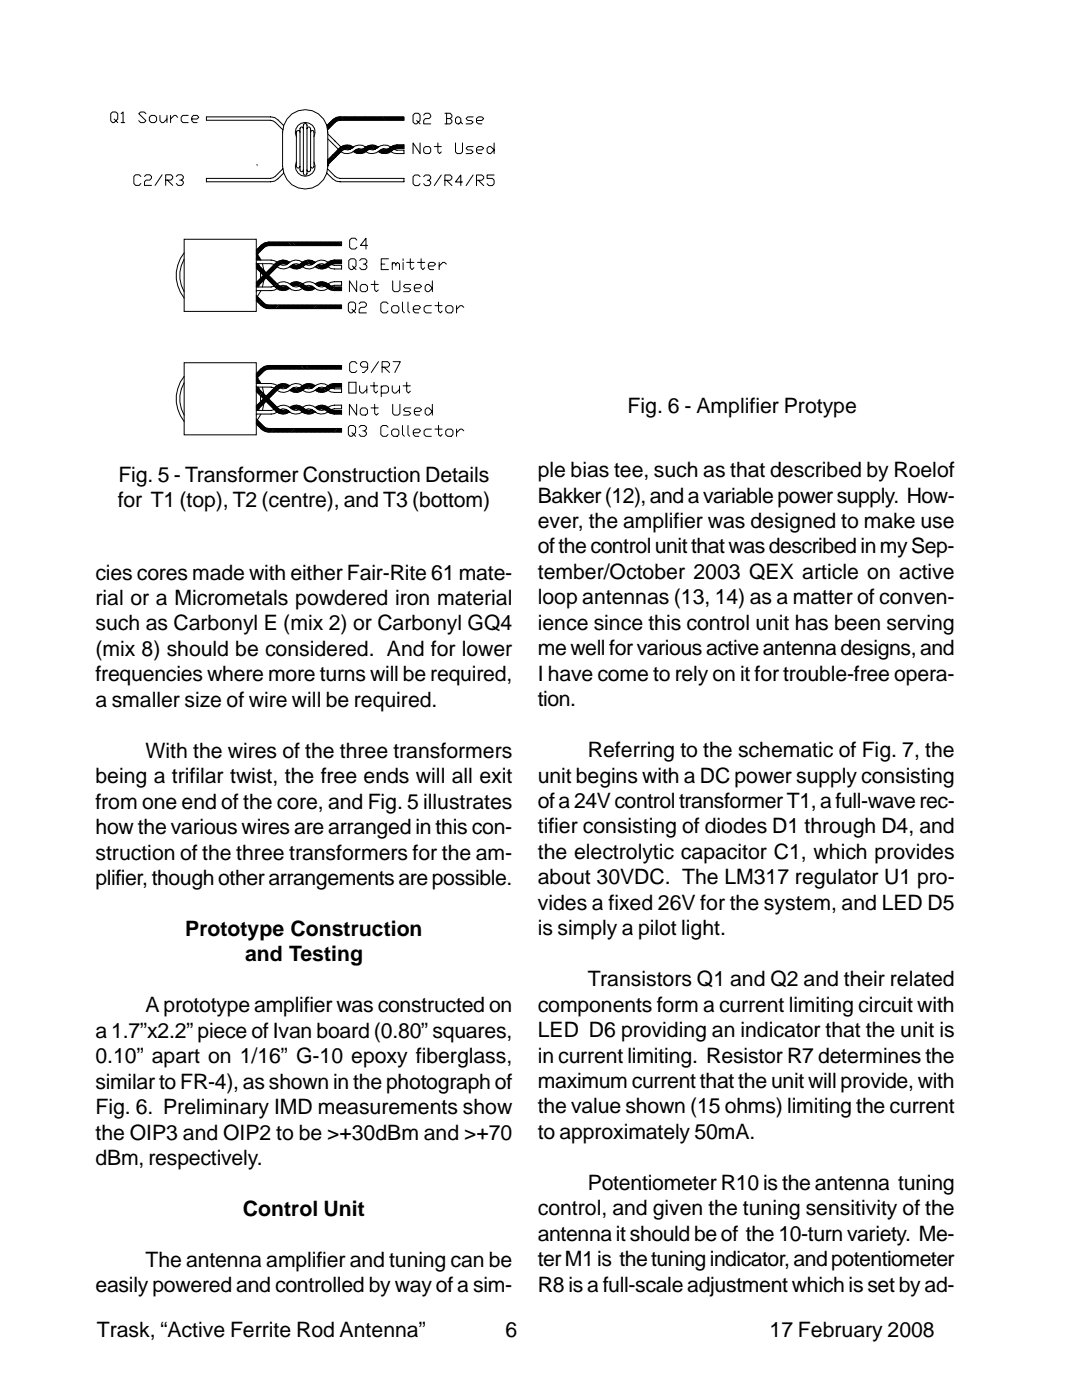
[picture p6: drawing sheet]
<svg xmlns="http://www.w3.org/2000/svg" width="216mm" height="279mm" viewBox="0 0 216 279" stroke-linecap="round" stroke-linejoin="round" font-family="sans-serif">
<g fill="#fff" stroke="#fff" stroke-width=".2">
<path d="M21.8 9.7h77.1v40.3h-77.1z"/>
<path d="M34.9 39.9h57.9v30.2h-57.9z"/>
<path d="M34.9 64.5h57.9v30.2h-57.9z"/>
</g>
<g fill="none" stroke="#000" stroke-width=".2">
<path d="M22.8 23.7l.3 .4-.3 .4h-.4l-.3-.4v-1.4l.3-.3h.7l.4 .3v1l-.4 .4 .4 .4M24.2 22.7l.4-.3v2.1M24.2 24.5h.7M28.1 35.2l-.3-.3h-.7l-.4 .3v1.4l.4 .4h.7l.3-.4M28.8 35.2l.4-.3h.7l.3 .3v.4l-.3 .3h-.7l-.4 .4v.7h1.4M29.1 22.7l-.4-.3h-.6l-.4 .3 1.4 1.4-.4 .4h-.6l-.4-.4M29.8 23.4l.4-.4h.7l.3 .4v.7l-.3 .4h-.7l-.4-.4zM31.9 23v1.1l.4 .4h.3l.7-.8M32.3 34.9l-1.4 2.1M33.1 35.9h1l.4-.3v-.4l-.4-.3h-1v2.1M33.3 23v1.5M33.4 35.9l1.1 1.1"/>
<path d="M34 23v1.5M35.2 35.2l.3-.3h.7l.4 .3v.4l-.4 .3h-.3M35.4 23.4l-.3-.4h-.3l-.8 .7M36.2 35.9l.4 .4v.3l-.4 .4h-.7l-.3-.4M37.5 23h-1l-.3 .4v.7l.3 .4h1M38.3 23.7h1l.4-.3-.4-.4h-.7l-.3 .4v.7l.3 .4h.7M51.3 32.9l.1 .1M56.4 33.7l-1.5 1.5-.9 .4h-12.8v.7h12.8l.8-.1 1.8-1.7M56.6 25.1l-1.8-1.6-.8-.2h-12.8v.7h12.8l.9 .4 1.5 1.5M58.3 22.7a4.5 4.5 0 0 1 7.1 3.7v6.8a4.5 4.5 0 0 1-4.5 4.5 4.5 4.5 0 0 1-4.5-4.5v-6.8l.2-1.4 .7-1.3zM59.1 32.3a1.96 1.96 0 0 0 1.8 2.9 1.96 1.96 0 0 0 1.8-2.9M59.1 27.3a1.96 1.96 0 0 1 1.8-2.9 1.96 1.96 0 0 1 1.8 2.9"/>
<path d="M59.9 26.4l-.4-.4-.2 .1-.2 .3v6.8l.4 .4 .4-.4M60.5 25.7v-.3l-.3-.1-.3 .1v.3v8.2v.3l.3 .1 .3-.1v-.3M60.7 24.7h.5l.1 .3v9.6l-.1 .3-.3 .1-.2-.1-.2-.3v-9.6zM61.3 25.7v-.3l.3-.1 .4 .4v8.2l-.4 .4-.3-.1v-.3M62 26.4l.1-.3 .2-.1 .3 .1 .1 .3v6.8l-.4 .4-.3-.4M65.2 25.1l.5 .5M65.3 25.4l.3 .3M65.4 25.7l.1 .1M65.4 24.9l.4 .5M65.4 33.7l1.4 1.5 1.1 .4h12.7v.7h-12.7l-.8-.1-1.9-1.7M65.4 33h.1M65.4 27.7l2.1 2.1"/>
<path d="M65.4 26.7l3.1 3.1M65.4 32.7l.1 .1M65.4 32.5l.2 .2M65.4 32.2l.3 .4M65.4 32l.5 .4M65.5 32.9l-.1 .1M65.5 31.8l.5 .5M65.5 24.8l.5 .5M65.6 31.7l.5 .5M65.6 24.7l.5 .5M65.7 24.6l.5 .5M65.7 31.6l.6 .4"/>
<path d="M65.8 24.4l.5 .5M65.9 31.5l.5 .4M66 24.3l.5 .5M66 31.3l.5 .5M66.1 24.2l.5 .5M66.1 31.2l.5 .5M66.2 24.1l.5 .5M66.3 31.1l.5 .5M66.3 24l.5 .4M66.4 30.9l.5 .6M66.5 23.8l.5 .5M66.5 30.8l.5 .5"/>
<path d="M66.6 23.7l.5 .5M66.6 30.7l.5 .5M66.8 30.6l.4 .5M66.8 23.6l.5 .5M66.8 24.4l1.1-.4h12.7v-.7h-12.7l-.8 .2-1.9 1.6M66.8 24.4l-1.4 1.5M66.9 30.4l.5 .5M66.9 23.5l.6 .5M67 30.3l.5 .5M67.1 23.5l.5 .5M67.1 30.2l.5 .5M67.2 30.1l.5 .5"/>
<path d="M67.3 23.4l.6 .6M67.4 29.9l.5 .5M67.5 29.8l.5 .5M67.5 23.3l.7 .7M67.6 29.7l.5 .5M67.7 23.3l.7 .7M67.7 29.6l.5 .5M67.9 29.5l.5 .5M67.9 23.3l.8 .7M68.2 29.3l.4 .5 .9 .1 .8-.4a2.13 2.13 0 0 1 3.2 .3M68.2 23.3l.7 .7M68.3 29.2l.6 .5"/>
<path d="M68.5 23.3l.6 .7M68.5 29.1l.5 .5M68.7 29l.6 .6M68.7 23.3l.7 .7M68.9 29l.7 .7M68.9 23.3l.7 .7M69.1 29l.8 .8-.9-.2-.7 .5-2.9 2.8M69.2 23.3l.7 .7M69.3 28.9l.8 .8M69.4 23.3l.7 .7M69.6 29l.6 .6M69.7 23.3l.7 .7"/>
<path d="M69.9 23.3l.8 .7M70 29l.4 .5M70.2 23.3l.7 .7M70.4 29.3h.1a2.13 2.13 0 0 0-2.7 .2l-2.4 2.4M70.4 23.3l.7 .7M70.6 30.2l.3 .3M70.7 23.3l.7 .7M70.7 30.1a2.13 2.13 0 0 1-2.7 .2M70.7 30.1l.6 .5M70.9 30l.7 .6M70.9 23.3l.7 .7M71 29.8l.8 .8"/>
<path d="M71.2 23.3l.7 .7M71.3 29.9l.8 .7M71.4 23.3l.7 .7M71.6 30l.7 .6M71.7 23.3l.7 .7M71.8 30l.6 .6M71.9 23.3l.7 .7M72.1 29.9l.5 .6M72.2 23.3l.7 .7M72.3 29.9l.5 .5M72.4 29.8l-.9-.2-.8 .5M72.4 29.8l.5 .5"/>
<path d="M72.4 23.3l.7 .7M72.6 29.7l.5 .5M72.7 23.3l.7 .7M72.7 29.6l.5 .5M72.9 29.5l.5 .5M72.9 23.3l.7 .7M73.2 29.3l.5 .5M73.2 23.3l.7 .7M73.2 30.1a2.19 2.19 0 0 1-2.7 .2M73.3 29.2l.5 .5M73.4 23.3l.7 .7M73.4 29.1l.6 .5"/>
<path d="M73.6 29.8l.9 .1 .7-.4a2.17 2.17 0 0 1 3.3 .3M73.7 29l.6 .6M73.7 23.3l.7 .7M73.9 29l.6 .7M73.9 23.3l.7 .7M74.1 29l.8 .8M74.2 23.3l.6 .7M74.3 28.9l.8 .8M74.4 23.3l.7 .7M74.6 29l.6 .6M74.7 23.3l.7 .7M74.9 29.8l-.9-.2-.8 .5"/>
<path d="M74.9 23.3l.7 .7M74.9 29l.5 .5M75.1 23.3l.8 .7M75.4 23.3l.7 .7M75.4 29.3h.1a2.2 2.2 0 0 0-2.8 .2l-.7 .4-.9-.1M75.6 30.2l.3 .3M75.6 23.3l.8 .7M75.7 30.1l.5 .5M75.8 30l.7 .6M75.9 23.3l.7 .7M76 29.8l.8 .8M76.1 29.8l.8 .1 1.5-.8 .8-.2h1.4v.7a3.1 3.1 0 0 0-3 .9l-.7 .1h-.7l-.7-.3"/>
<path d="M76.2 23.3l.6 .7M76.3 29.9l.7 .7M76.4 23.3l.7 .7M76.6 30l.6 .6M76.7 23.3l.6 .7M76.8 30l.6 .6M76.9 23.3l.7 .7M77 29.9l.6 .6M77.1 23.3l.8 .7M77.3 29.9l.5 .5M77.4 29.8l-.9-.2-.8 .5a2.2 2.2 0 0 1-2.7 .2M77.4 23.3l.7 .7"/>
<path d="M77.4 29.8l.5 .5M77.6 29.7l.5 .5M77.6 23.3l.8 .7M77.7 29.6l.5 .5M77.8 29.5l.5 .5M77.9 23.3l.7 .7M78.1 29.3l.5 .5M78.1 23.3l.7 .7M78.3 29.2l.5 .5M78.4 23.3l.7 .7M78.4 29.1l.6 .5M78.6 29.8l.6 .2h1.4v.6h-2l-.6-.3"/>
<path d="M78.6 29l.6 .6M78.7 23.3l.6 .7M78.8 29l.7 .6M78.9 23.3l.7 .7M79 29l.8 .6M79.1 23.3l.7 .7M79.3 28.9l.7 .7M79.4 23.3l.7 .7M79.5 28.9l.7 .7M79.6 23.3l.7 .7M79.8 28.9l.7 .7M79.9 23.3l.7 .7"/>
<path d="M80.1 28.9l.5 .6M80.1 23.3l.5 .5M80.3 28.9l.3 .4M80.4 23.3l.2 .2M80.5 28.9l.1 .1M83.1 24l.4 .4-.4 .3h-.3l-.4-.3v-1.4l.4-.4h.7l.3 .4v1l-.3 .4 .3 .3M83.8 28.5v2.1l-1.4-2.1v2.1M83.8 35.3l-.3-.4h-.7l-.4 .4v1.4l.4 .3h.7l.3-.3M84.5 35.3l.4-.4h.7l.3 .4v.3l-.3 .4h-.3M84.5 23l.4-.4h.7l.3 .4v.3l-.3 .4h-.7l-.4 .3v.7h1.4M84.9 29.3h.7l.3 .3v.7l-.3 .3h-.7l-.4-.3v-.7zM85.6 36l.3 .3v.4l-.3 .3h-.7l-.4-.3"/>
<path d="M86.7 29.3h1.4M87.4 28.5v1.8l.3 .3 .4-.3M88.1 34.9l-1.4 2.1M88.8 36h1l.4-.4v-.3l-.4-.4h-1v2.1M88.8 22.6h1l.4 .4v.3l-.4 .4M89.1 23.7h.7l.4 .3v.4l-.4 .3h-1M89.1 36l1.1 1M89.1 22.6v2.1M90.9 28.5v1.8l.3 .3h.7l.4-.3v-1.8M91.2 23.3h.4l.3 .4v.7l-.3 .3h-.4l-.3-.3v-.7zM91.9 24.4l.4 .3M92.3 36.3h-1.4l1-1.4v2.1"/>
<path d="M94.4 29.3h-1.1l-.3 .3 .3 .3h.7l.4 .4-.4 .3h-1M94.4 23.3h-1.1l-.3 .4 .3 .3h.7l.4 .4-.4 .3h-1M94.4 34.9l-1.4 2.1M95.1 29.9h1l.4-.3-.4-.3h-.6l-.4 .3v.7l.4 .3h.6M95.1 36h1l.4-.4v-.3l-.4-.4h-1v2.1M95.1 24h1l.4-.3-.4-.4h-.6l-.4 .4v.7l.4 .3h.6M95.5 36l1 1M97.2 29.6l.3-.3h.4l.7 .6-.7 .7h-.4l-.3-.3zM98.6 34.9h-1.4v.7h1.1l.3 .4v.7l-.3 .3h-.8l-.3-.3M98.6 28.5v2.1M36.7 47.8h14.4v14.3h-14.4zM36.7 51.7a6.4 6.4 0 0 0 0 6.5"/>
<path d="M36.7 50.5a7.2 7.2 0 0 0 0 9M51.1 51.9h3l1.3 .4M51.1 50.5h.1M51.1 60l1 1M51.1 59l1.5 1.5M51.1 52.5l4.4 4.4M51.1 53.5l3.9 3.9M51.1 51.7l.2 .2M51.1 56.9l.3 .3M51.1 56.7l.4 .3M51.1 56.4l.5 .5M51.1 51.6l.4 .3"/>
<path d="M51.1 51.3l.6 .6M51.1 51.1l.9 .8M51.1 50.8l.8 .7M51.1 50.5l.4 .4M51.1 50.3l.4 .3M51.1 50l.5 .5M51.2 52.5h-.1M51.2 59.1h-.1M51.2 49.9l.5 .5M51.3 52.6h2.8l.6 .2M51.3 58l-.2 .2M51.3 56.3l.5 .5"/>
<path d="M51.3 52.6l-.2 .2M51.4 50.7l.7 1.2M51.4 49.7l.5 .5M51.4 56.1l.5 .5M51.4 52.7l-.3 .3M51.5 59.3l-.4 .3M51.5 49.6l.5 .5M51.5 56l.5 .5M51.6 52.9l-.5 .4M51.6 52.6l.1 .5M51.6 59.4l-.5 .5M51.6 49.5l.5 .5"/>
<path d="M51.6 55.9l.6 .5M51.7 53l-.5 .5M51.7 56.8l-.1 .5M51.7 59.6l-.5 .5M51.7 49.4l.5 .5M51.8 55.8l.5 .5M51.8 53.1l-.5 .5M51.9 59.7l-.5 .5M51.9 49.2l.5 .5M51.9 55.6l.5 .5M51.9 53.3l-.5 .5M52 54.4v1.1"/>
<path d="M52 59.8l-.5 .5M52 49.1l.5 .5M52 55.5l.5 .5M52.1 58l-1 1.4M52.1 53.4l-.5 .5M52.1 48.9l.7-.4 .8-.2h14.6v.7h-14.6l-1 .4-1.4 1.5M52.1 48.9l-1 1M52.1 59.9l-.5 .6M52.1 48.9l.5 .6M52.2 55.4l.5 .5-.3 1.4M52.2 53.5l-.5 .5M52.2 48.9l.5 .5"/>
<path d="M52.3 55.2l.5 .6M52.3 53.6l-.5 .5M52.4 52.6l.3 1.4M52.4 48.7l.5 .5M52.4 55.1l.5 .5M52.5 53.8l-.6 .5M52.5 55l.5 .5M52.5 48.6l.6 .5M52.6 53.9l-.5 .5M52.7 54l-.5 .5M52.7 48.5l.6 .6M52.8 54.1l-.5 .6"/>
<path d="M52.9 48.5l.6 .5M53 54.3l-.5 .5M53.1 54.4l-2 2M53.1 48.4l.6 .6M53.2 54.4l.5 .5M53.2 54.5l-.5 .6M53.3 48.3l.7 .7M53.3 54.2l.5 .5M53.3 54.7l-.5 .5M53.4 54.1l.5 .5M53.5 54.8l-.5 .5M53.5 48.3l.7 .7"/>
<path d="M53.6 54l.5 .5M53.7 53.8l.5 .6M53.7 55.1l-.5 .5M53.8 48.3l.7 .7M53.8 53.7l.5 .5M53.8 55.2l-.5 .5M53.9 53.6l.5 .5M54 55.3l-.5 .5M54 48.3l.7 .7M54.1 53.5l.5 .5M54.1 55.5l-.5 .5M54.2 53.3l.5 .5"/>
<path d="M54.2 55.6l-.5 .5M54.3 48.3l.7 .7M54.3 53.2l.5 .5M54.4 55.7l-.6 .5M54.4 53.1l.5 .5M54.5 55.8l-.5 .5M54.5 48.3l.7 .7M54.6 53l.5 .5M54.6 56l-.5 .5M54.7 52.8l.5 .5M54.7 56.1l-.5 .5M54.8 48.3l.7 .7"/>
<path d="M54.8 52.7l.5 .5M54.9 56.2l-.5 .5M54.9 52.6l.6 .5M55 57.4a2.17 2.17 0 0 0 2.8 .2M55 56.3l-.5 .6M55 48.3l.8 .7M55.1 56.5l-.5 .5M55.1 52.5l.5 .5M55.2 53.3a2.17 2.17 0 0 0 2.9-.3 1.39 1.39 0 0 1 2.2 .3M55.2 52.3l.6 .6M55.3 48.3l.7 .7M55.4 57.6l-.7 .3-.6 .1h-3"/>
<path d="M55.4 56.7l-.5 .5M55.4 52.2l.5 .6M55.5 56.9l.5 .3 .6 .1 .6-.2M55.5 56.9l-.5 .5M55.5 52.2l.6 .5M55.5 48.3l.8 .7M55.6 57l-.5 .5M55.7 52.1l.6 .6M55.8 57.1l-.6 .5M55.8 48.3l.7 .7M55.9 57.2l-.5 .5M55.9 52l.7 .6"/>
<path d="M56 48.3l.8 .7M56.1 57.2l-.5 .6M56.1 51.9l.7 .8M56.3 48.3l.7 .7M56.3 57.3l-.5 .6M56.3 51.9l.9 .9M56.6 57.3l-.7 .6M56.6 48.3l.7 .7M56.6 51.9l.8 .8M56.8 48.3l.7 .7M56.9 57.2l-.8 .8M56.9 51.9l.6 .7"/>
<path d="M57.1 48.3l.7 .7M57.2 52.8l-.6-.2-.6 .1-.5 .3-4.2 4.3-.2-.1M57.2 52l.5 .5M57.2 57.2l-.8 .8M57.3 48.3l.7 .7M57.4 57.2l-.8 .8M57.5 57.4l-.6 .6M57.6 48.3l.7 .7M57.7 57.5l-.5 .4M57.7 52.2l.1 .1M57.8 57.6h.1M57.8 52.3a2.17 2.17 0 0 0-2.8 .2l-1.9 1.9"/>
<path d="M57.8 56.6a2.11 2.11 0 0 1 2.8 .3l.5 .3 .6 .1 .6-.2M57.8 48.3l.7 .7M57.9 53.2l.2 .3M58 53.1l.5 .5M58.1 48.3l.7 .7M58.2 53l.6 .7M58.2 56.4l-.3 .3M58.3 52.9l.8 .8M58.3 48.3l.8 .7M58.4 57.1a2 2 0 0 1 2.3 .7l.8 .2 .7-.1 .7-.3M58.5 52.9l.9 .8M58.6 56.3l-.6 .6"/>
<path d="M58.6 48.3l.7 .7M58.8 48.3l.8 .7M58.9 56.2l-.7 .8M58.9 53l.7 .6M59.1 48.3l.7 .7M59.1 56.2l-.8 .9M59.2 53l.6 .6M59.4 48.3l.7 .7M59.4 56.3l-.8 .7M59.4 52.9l.5 .6M59.6 56.3l-.7 .6M59.6 52.9l.5 .5"/>
<path d="M59.6 48.3l.7 .7M59.8 57.1l-.6 .2-.6-.1a2.68 2.68 0 0 0-3.4-.6l-.5 .5-.6 .2h-3M59.8 56.3l-.6 .6M59.9 48.3l.7 .7M59.9 52.7l.6 .5M60 56.4l-.6 .6M60.1 52.6l.5 .5M60.1 48.3l.7 .7M60.2 56.5l-.6 .6M60.2 52.5l.5 .5M60.3 56.6l-.5 .6M60.3 52.3l.5 .6"/>
<path d="M60.4 52.3a2.11 2.11 0 0 0-2.8 .2l-.5 .4-.7 .1-.5-.2M60.4 53.3a2.11 2.11 0 0 0 2.8-.3 1.39 1.39 0 0 1 2.2 .3M60.4 56.6a2.11 2.11 0 0 1 2.8 .3l.5 .3 .6 .1 .6-.2M60.4 48.3l.7 .7M60.5 56.7l-.6 .5M60.5 52.2l.5 .6M60.6 56.9l-.5 .5M60.6 52.2l.6 .5M60.6 48.3l.7 .7M60.7 57l-.5 .5M60.8 52.1l.6 .6M60.9 57.1a2.16 2.16 0 0 1-3.3 .3l-.5-.3-.7-.2-.5 .2"/>
<path d="M60.9 48.3l.7 .7M61 52l.6 .6M61 57.2l-.5 .5M61.1 48.3l.7 .7M61.2 57.2l-.5 .6M61.2 51.9l.7 .8M61.4 48.3l.7 .7M61.4 51.9l.9 .9-.6-.2-.6 .1a2.64 2.64 0 0 1-3.3 .6M61.4 57.3l-.6 .6M61.6 48.3l.8 .7M61.7 57.3l-.7 .6M61.7 51.9l.8 .8"/>
<path d="M61.9 48.3l.7 .7M61.9 51.9l.7 .7M62 57.2l-.7 .8M62.1 48.3l.8 .7M62.3 52l.4 .5M62.3 57.2l-.8 .8M62.4 48.3l.7 .7M62.5 57.2l-.8 .8M62.6 57.4l-.6 .6M62.7 48.3l.7 .7M62.7 57.5l-.3 .4M62.7 52.2l.2 .1"/>
<path d="M62.9 52.3a2.11 2.11 0 0 0-2.8 .2l-.5 .4-.6 .1-.6-.2M62.9 56.6a2.11 2.11 0 0 1 2.8 .3l.5 .3 2 .1v.7a3.9 3.9 0 0 1-3.5-.9l-.6-.2-.6 .2M62.9 48.3l.7 .7M63 53.2l.2 .3M63.1 53.1l.5 .5M63.2 48.3l.7 .7M63.2 53l.8 .7M63.3 56.4l-.3 .3M63.4 52.9l.8 .8M63.4 48.3l.7 .7M63.7 56.3l-.6 .6M63.7 52.9l.7 .8"/>
<path d="M63.7 48.3l.7 .7M63.9 48.3l.7 .7M64 56.2l-.8 .8M64 53l.7 .6M64.2 48.3l.7 .7M64.3 56.2l-.9 .9M64.3 53l.6 .6M64.4 48.3l.8 .7M64.5 56.3l-.8 .7M64.5 52.9l.6 .6M64.7 56.3l-.6 .6M64.7 52.9l.5 .5"/>
<path d="M64.7 48.3l.7 .7M64.9 56.3l-.6 .6M64.9 48.3l.8 .7M65 52.7l.5 .5M65.1 56.4l-.6 .6M65.2 52.6l.5 .5M65.2 48.3l.7 .7M65.2 56.5l-.5 .6M65.3 52.5l.5 .5M65.4 56.6l-.5 .6M65.4 52.3l.6 .6M65.4 52.3a2.11 2.11 0 0 0-2.7 .2l-.6 .4-.5 .1-.6-.2"/>
<path d="M65.4 56.6l1.3-.4h1.5v.7h-1.5l-.7 .2M65.4 48.3l.8 .7M65.5 56.7l-.5 .5M65.6 52.2l.5 .6M65.7 56.9l-.5 .5M65.7 48.3l.7 .7M65.7 52.2l.6 .5M65.8 57l-.5 .5M65.9 52.1l.6 .6M66 57.1a2.16 2.16 0 0 1-3.3 .3l-1.1-.5-.6 .2M66 48.3l.7 .7M66 52.8l.7 .2h1.5v.7l-2.2-.1-.6-.3"/>
<path d="M66.1 52l.6 .6M66.1 57.2l-.5 .5M66.2 48.3l.7 .7M66.3 57.2l-.6 .6M66.3 51.9l.7 .7M66.5 48.3l.7 .7M66.5 57.3l-.6 .6M66.5 51.9l.7 .7M66.7 52.6h1.5v-.7a3.7 3.7 0 0 0-3.5 1l-.6 .1-.6-.2M66.7 52.6l-.5 .1a2.63 2.63 0 0 1-3.3 .6M66.7 48.3l.7 .7M66.8 57.3l-.7 .6"/>
<path d="M66.8 51.9l.7 .7M67 48.3l.7 .7M67 57.3l-.7 .7M67 51.9l.7 .7M67.2 48.3l.7 .7M67.3 57.3l-.8 .7M67.3 51.9l.7 .7M67.5 48.3l.7 .7M67.5 57.3l-.7 .7M67.5 51.9l.7 .6M67.7 48.3l.5 .4M67.8 57.3l-.7 .7"/>
<path d="M67.8 51.9l.4 .4M68 48.3l.2 .2M68 57.3l-.7 .7M68 51.9l.2 .1M68.2 57.4l-.6 .6M68.2 57.7l-.4 .3M68.2 57.9l-.1 .1M70.3 53.1l.4 .3-.4 .4h-.3l-.4-.4v-1.4l.4-.4h.7l.3 .4v1.1l-.3 .3 .3 .4M71.2 56v2.2l-1.5-2.2v2.2M71.2 47.9l-.3-.4h-.8l-.3 .4v1.5l.3 .3h.8l.3-.3M71.8 52l.3-.4h.8l.3 .4v.4l-.3 .3h-.4M72.2 56.8h.7l.4 .4v.7l-.4 .3h-.7l-.3-.3v-.7z"/>
<path d="M72.9 52.7l.3 .4v.3l-.3 .4h-.8l-.3-.4M73.4 49h-1.5l1.1-1.5v2.2M74 56.8h1.5M74.8 56v1.9l.3 .3 .4-.3M76.1 52.7h.7M77.5 51.6h-1.4v2.2h1.4M78.3 52.7l.3-.3 .4 .3v.4M78.3 52.4v1.4M78.4 56v1.9l.3 .3h.7l.4-.3v-1.9M79 52.7l.3-.3 .4 .3v1.1M80.4 51.6v.4M80.4 52.4v1.4"/>
<path d="M81.2 52.4h1.4M81.9 51.6v1.8l.3 .4 .4-.4M82 56.8h-1.1l-.4 .4 .4 .3h.7l.4 .4-.4 .3h-1.1M82.7 57.5h1l.4-.3-.4-.4h-.7l-.3 .4v.7l.3 .3h.7M83.3 52.4h1.5M84 51.6v1.8l.4 .4 .4-.4M85.2 56.8h.4l.7 .7-.7 .7h-.4l-.4-.3v-.7zM85.5 53.1h1l.4-.4-.4-.3h-.7l-.3 .3v.7l.3 .4h.7M86.3 56v2.2M87.6 52.4v1.4M89.1 52.7l-.4-.3h-.4l-.7 .7M36.7 72.4h14.4v14.4h-14.4z"/>
<path d="M36.7 76.4a6.4 6.4 0 0 0 0 6.4M36.7 75.1a7.2 7.2 0 0 0 0 9M51.1 76.5h3l1.3 .5M51.1 75.1h.1M51.1 77.1l4.4 4.4M51.1 78.1l3.9 3.9M51.1 76.4l.2 .1M51.1 76.2l.4 .3M51.1 75.9l.6 .6M51.1 75.7l.9 .8M51.1 75.4l.8 .8M51.1 75.2l.4 .3"/>
<path d="M51.1 74.9l.4 .4M51.1 74.7l.5 .4M51.2 77.1l-.1 .1M51.2 74.5l.5 .5M51.3 77.3h2.8l.6 .1M51.3 77.3l-.2 .1M51.4 75.4l.7 1.1M51.4 74.4l.5 .5M51.4 77.4l-.3 .3M51.5 74.3l.5 .5M51.6 77.5l-.5 .4M51.6 77.3l.1 .4"/>
<path d="M51.6 74.1l.5 .5M51.7 77.6l-.5 .5M51.7 74l.5 .5M51.8 77.8l-.5 .5M51.9 73.8l.5 .6M51.9 77.9l-.5 .5M52 79v1.2M52 73.7l.5 .6M52.1 78l-.5 .5M52.1 73.6l.7-.5 .8-.2h14.6v.8h-14.6l-1 .4-1.4 1.4M52.1 73.6l-1 .9M52.1 73.6l.5 .5"/>
<path d="M52.2 78.1l-.5 .6M52.2 60.1l-.5 .5M52.2 73.5l.5 .5M52.3 79.9l.5 .5M52.3 78.3l-.5 .5M52.4 60.2l-.5 .5M52.4 77.3l.3 1.4M52.4 73.4l.5 .5M52.4 79.8l.5 .5M52.5 78.4l-.6 .5M52.5 60.3l-.5 .5M52.5 79.6l.5 .5"/>
<path d="M52.5 73.2l.6 .6M52.6 78.5l-.5 .5M52.6 60.5l.5 .3 .5 .1h14.6v.7h-14.6l-.8-.2-.7-.4M52.6 60.5l-.5 .5M52.7 78.7l-.5 .5M52.7 73.2l.6 .5M52.8 60.6l-.6 .5M52.8 78.8l-.5 .5M52.9 73.1l.6 .6M52.9 60.7l-.5 .5M53 78.9l-.5 .6M53.1 60.8l-.6 .5"/>
<path d="M53.1 79l-2 2M53.1 73l.6 .7M53.2 79l.5 .5M53.2 79.2l-.5 .5M53.3 73l.7 .7M53.3 60.8l-.6 .6M53.3 78.9l.5 .5M53.3 79.3l-.5 .5M53.4 78.7l.5 .5M53.5 79.5l-.5 .5M53.5 60.9l-.6 .6M53.5 72.9l.7 .8"/>
<path d="M53.6 78.6l.5 .5M53.7 78.5l.5 .5M53.7 60.9l-.6 .7M53.7 79.7l-.5 .5M53.8 72.9l.7 .8M53.8 78.4l.5 .5M53.8 79.8l-.5 .5M53.9 78.2l.5 .5M54 60.9l-.7 .7M54 80l-.5 .5M54 72.9l.7 .8M54.1 78.1l.5 .5"/>
<path d="M54.2 78l.5 .5M54.2 60.9l-.6 .7M54.3 72.9l.7 .8M54.3 77.9l.5 .5M54.4 77.7l.5 .5M54.5 60.9l-.7 .7M54.5 72.9l.7 .8M54.6 77.6l.5 .5M54.7 77.5l.5 .5M54.7 60.9l-.7 .7M54.8 72.9l.7 .8M54.8 77.3l.5 .6"/>
<path d="M54.9 77.2l.6 .5M55 60.9l-.7 .7M55 72.9l.8 .8M55.1 77.1l.5 .5M55.2 77.9a2.17 2.17 0 0 0 2.9-.2 1.39 1.39 0 0 1 2.2 .2M55.2 60.9l-.7 .7M55.2 77l.6 .5M55.3 72.9l.7 .8M55.4 76.9l.5 .5M55.5 60.9l-.7 .7M55.5 76.8l.6 .5M55.5 72.9l.8 .8"/>
<path d="M55.7 76.7l.6 .6M55.8 60.9l-.7 .7M55.8 72.9l.7 .8M55.9 76.6l.7 .7M56 60.9l-.7 .7M56 72.9l.8 .8M56.1 76.6l.7 .7M56.3 60.9l-.7 .7M56.3 72.9l.7 .8M56.3 76.5l.9 .9M56.6 60.9l-.8 .7M56.6 72.9l.7 .8"/>
<path d="M56.6 76.5l.8 .8M56.8 60.9l-.7 .7M56.8 72.9l.7 .8M56.9 76.6l.6 .6M57.1 60.9l-.8 .7M57.1 72.9l.7 .8M57.2 77.4l-.6-.1h-.6l-.5 .4-4.2 4.2-.2-.1M57.2 76.7l.5 .4M57.3 60.9l-.7 .7M57.3 72.9l.7 .8M57.6 60.9l-.7 .7M57.6 72.9l.7 .8"/>
<path d="M57.7 76.9l.1 .1M57.8 77a2.17 2.17 0 0 0-2.8 .2l-1.9 1.9M57.8 60.9l-.7 .7M57.8 72.9l.7 .8M57.9 77.9l.2 .2M58 77.7l.5 .6M58.1 60.9l-.7 .7M58.1 72.9l.7 .8M58.2 77.6l.6 .7M58.3 77.5l.8 .8M58.3 60.9l-.7 .7M58.3 72.9l.8 .8"/>
<path d="M58.5 77.5l.9 .8M58.6 60.9l-.7 .7M58.6 72.9l.7 .8M58.8 60.9l-.7 .7M58.8 72.9l.8 .8M58.9 77.6l.7 .7M59.1 60.9l-.7 .7M59.1 72.9l.7 .8M59.2 77.6l.6 .6M59.4 60.9l-.8 .7M59.4 72.9l.7 .8M59.4 77.6l.5 .5"/>
<path d="M59.6 60.9l-.7 .7M59.6 77.5l.5 .6M59.6 72.9l.7 .8M59.9 60.9l-.8 .7M59.9 72.9l.7 .8M59.9 77.3l.6 .6M60.1 77.2l.5 .5M60.1 60.9l-.7 .7M60.1 72.9l.7 .8M60.2 77.1l.5 .5M60.3 77l.5 .5M60.4 77a2.11 2.11 0 0 0-2.8 .2l-.5 .3-.7 .1-.5-.2"/>
<path d="M60.4 77.9a2.11 2.11 0 0 0 2.8-.2 1.39 1.39 0 0 1 2.2 .2M60.4 60.9l-.8 .7M60.4 72.9l.7 .8M60.5 76.9l.5 .5M60.6 60.9l-.7 .7M60.6 76.8l.6 .5M60.6 72.9l.7 .8M60.8 76.7l.6 .6M60.9 60.9l-.7 .7M60.9 72.9l.7 .8M61 76.6l.6 .7M61.1 60.9l-.7 .7"/>
<path d="M61.1 72.9l.7 .8M61.2 76.6l.7 .7M61.4 60.9l-.7 .7M61.4 72.9l.7 .8M61.4 76.5l.9 .9-.6-.1h-.6a2.64 2.64 0 0 1-3.3 .6M61.6 60.9l-.7 .7M61.6 72.9l.8 .8M61.7 76.5l.8 .8M61.9 60.9l-.7 .7M61.9 72.9l.7 .8M61.9 76.6l.7 .6M62.1 60.9l-.7 .7"/>
<path d="M62.1 72.9l.8 .8M62.3 76.7l.4 .4M62.4 60.9l-.7 .7M62.4 72.9l.7 .8M62.7 60.9l-.8 .7M62.7 72.9l.7 .8M62.7 76.9l.2 .1M62.9 77a2.11 2.11 0 0 0-2.8 .2l-.5 .3-.6 .1-.6-.2M62.9 60.9l-.7 .7M62.9 72.9l.7 .8M63 77.9l.2 .2M63.1 77.7l.5 .6"/>
<path d="M63.2 60.9l-.8 .7M63.2 72.9l.7 .8M63.2 77.6l.8 .7M63.4 77.5l.8 .8M63.4 60.9l-.7 .7M63.4 72.9l.7 .8M63.7 60.9l-.8 .7M63.7 77.5l.7 .8M63.7 72.9l.7 .8M63.9 60.9l-.7 .7M63.9 72.9l.7 .8M64 77.6l.7 .7"/>
<path d="M64.2 60.9l-.7 .7M64.2 72.9l.7 .8M64.3 77.6l.6 .6M64.4 60.9l-.7 .7M64.4 72.9l.8 .8M64.5 77.6l.6 .5M64.7 60.9l-.7 .7M64.7 77.5l.5 .6M64.7 72.9l.7 .8M64.9 60.9l-.7 .7M64.9 72.9l.8 .8M65 77.3l.5 .6"/>
<path d="M65.2 77.2l.5 .5M65.2 72.9l.7 .8M65.2 60.9l-.7 .7M65.3 77.1l.5 .5M65.4 77l.6 .5M65.4 77a2.11 2.11 0 0 0-2.7 .2l-.6 .3-.5 .1-.6-.2M65.4 60.9l-.7 .7M65.4 72.9l.8 .8M65.6 76.9l.5 .5M65.7 60.9l-.7 .7M65.7 72.9l.7 .8M65.7 76.8l.6 .5"/>
<path d="M65.9 76.7l.6 .6M66 60.9l-.8 .7M66 72.9l.7 .8M66 77.4l.7 .2h1.5v.7l-2.2-.1-.6-.3M66.1 76.6l.6 .7M66.2 60.9l-.7 .7M66.2 72.9l.7 .8M66.3 76.6l.7 .7M66.5 60.9l-.8 .7M66.5 72.9l.7 .8M66.5 76.5l.7 .8M66.7 77.3h1.5v-.8a3.7 3.7 0 0 0-3.5 1l-.6 .1-.6-.2"/>
<path d="M66.7 77.3l-.5 .1a2.63 2.63 0 0 1-3.3 .5M66.7 60.9l-.7 .7M66.7 72.9l.7 .8M66.8 76.5l.7 .8M67 60.9l-.7 .7M67 72.9l.7 .8M67 76.5l.7 .8M67.2 60.9l-.7 .7M67.2 72.9l.7 .8M67.3 76.5l.7 .8M67.5 60.9l-.7 .7M67.5 72.9l.7 .7"/>
<path d="M67.5 76.5l.7 .7M67.7 60.9l-.7 .7M67.7 72.9l.5 .5M67.8 76.5l.4 .4M68 60.9l-.7 .7M68 72.9l.2 .2M68 76.5l.2 .2M68.2 61l-.7 .6M68.2 61.2l-.4 .4M68.2 61.5l-.2 .1M69.6 76.3h1.4v2.1h-1.4zM70.2 61.7l.4 .4-.4 .3h-.4l-.3-.3v-1.5l.3-.3h.8l.4 .3v1.1l-.4 .4 .4 .3"/>
<path d="M71.2 72.6l-.3-.4h-.8l-.3 .4v1.4l.3 .3h.8l.3-.3M71.7 60.6l.3-.3h.7l.4 .3v.4l-.4 .3h-.7l-.3 .4v.7h1.4M71.8 77v1.1l.3 .3h.4l.7-.7M73.2 77v1.4M73.4 73.3h-1.1l-.4-.4v-.3l.4-.4h.7l.4 .4v1l-.8 .7h-.3M73.9 77h1.5M74.6 76.3v1.8l.4 .3 .4-.3M75.5 72.2l-1.4 2.1M76.1 77.3l.4-.3h.7l.3 .3v.8l-.3 .3h-1.1M76.1 77v2.2M76.2 73.3h1.1l.4-.4v-.3l-.4-.4h-1.1v2.1M76.6 73.3l1.1 1"/>
<path d="M77.4 60.6l-.3-.3h-.7l-.4 .3v1.5l.4 .3h.7l.3-.3M78.1 61.3l.4-.3h.7l.4 .3v.8l-.4 .3h-.7l-.4-.3zM78.3 77v1.1l.3 .3h.4l.7-.7M78.4 72.2h1.5l-1.1 2.1M79.7 77v1.4M80.3 60.3v1.8l.4 .3M80.4 77h1.5M81.2 76.3v1.8l.3 .3 .4-.3M81.4 60.3v1.8l.3 .3M82.5 61.7h1.1l.3-.4-.3-.3h-.8l-.3 .3v.8l.3 .3h.8M86.1 61h-1.1l-.4 .3v.8l.4 .3h1.1M86.8 61h1.4"/>
<path d="M87.5 60.3v1.8l.4 .3 .3-.3M88.9 61.3l.4-.3h.7l.4 .3v.8l-.4 .3h-.7l-.4-.3zM91.1 61v1.4M92.5 61.3l-.3-.3h-.4l-.7 .7M51.1 84.6l1 1M51.1 83.6l1.5 1.5M51.1 81.6l.3 .2M51.1 81.3l.4 .4M51.1 81.1l.5 .4M51.2 83.7l-.1 .1M51.3 82.6l-.2 .2M51.3 80.9l.5 .5"/>
<path d="M51.4 80.8l.5 .5M51.5 83.9l-.4 .4M51.5 80.6l.5 .6M51.6 84.1l-.5 .4M51.6 80.5l.6 .5M51.7 81.4l-.1 .5M51.7 84.2l-.5 .5M51.8 80.4l.5 .5M51.9 84.3l-.5 .5M51.9 80.3l.5 .5M52 84.5l-.5 .5M52 80.1l.5 .5"/>
<path d="M52.1 82.6l-1 1.4M52.1 84.6l-.5 .5M52.2 80l.5 .5-.3 1.4M52.2 84.7l-.5 .5M52.4 84.8l-.5 .5M52.5 85l-.5 .5M52.6 85.1l.5 .3 .5 .1h14.6v.7h-14.6l-.8-.1-.7-.5M52.6 85.1l-.5 .5M52.8 85.2l-.6 .5M52.9 85.3l-.5 .6M53.1 85.4l-.6 .5M53.3 85.5l-.6 .5"/>
<path d="M53.5 85.5l-.6 .6M53.7 85.5l-.6 .7M54 85.5l-.7 .7M54.1 80.1l-.5 .5M54.2 80.2l-.5 .5M54.2 85.5l-.6 .7M54.4 80.3l-.6 .6M54.5 80.5l-.5 .5M54.5 85.5l-.7 .7M54.6 80.6l-.5 .5M54.7 80.7l-.5 .5M54.7 85.5l-.7 .7"/>
<path d="M54.9 80.9l-.5 .5M55 82a2.17 2.17 0 0 0 2.8 .2M55 81l-.5 .5M55 85.5l-.7 .7M55.1 81.1l-.5 .5M55.2 85.5l-.7 .7M55.4 82.2l-.7 .3-.6 .1h-3M55.4 81.4l-.5 .5M55.5 81.5l.5 .3 .6 .1 .6-.2M55.5 81.5l-.5 .5M55.5 85.5l-.7 .7M55.6 81.6l-.5 .5"/>
<path d="M55.8 81.7l-.6 .5M55.8 85.5l-.7 .7M55.9 81.8l-.5 .5M56 85.5l-.7 .7M56.1 81.9l-.5 .5M56.3 85.5l-.7 .7M56.3 81.9l-.5 .6M56.6 81.9l-.7 .6M56.6 85.5l-.8 .7M56.8 85.5l-.7 .7M56.9 81.9l-.8 .7M57.1 85.5l-.8 .7"/>
<path d="M57.2 81.8l-.8 .8M57.3 85.5l-.7 .7M57.4 81.9l-.8 .7M57.5 82l-.6 .6M57.6 85.5l-.7 .7M57.7 82.1l-.5 .4M57.8 82.2v.1M57.8 81.3a2.11 2.11 0 0 1 2.8 .2l.5 .3 .6 .1 .6-.2M57.8 85.5l-.7 .7M58.1 85.5l-.7 .7M58.2 81.1l-.3 .3M58.3 85.5l-.7 .7"/>
<path d="M58.4 81.7a2 2 0 0 1 2.3 .8l.8 .1 .7-.1 .7-.2M58.6 80.9l-.6 .6M58.6 85.5l-.7 .7M58.8 85.5l-.7 .7M58.9 80.9l-.7 .7M59.1 85.5l-.7 .7M59.1 80.9l-.8 .8M59.4 85.5l-.8 .7M59.4 80.9l-.8 .8M59.6 80.9l-.7 .7M59.6 85.5l-.7 .7M59.8 81.7l-.6 .2-.6-.1a2.68 2.68 0 0 0-3.4-.5l-.5 .4-.6 .2h-3"/>
<path d="M59.8 81l-.6 .6M59.9 85.5l-.8 .7M60 81.1l-.6 .5M60.1 85.5l-.7 .7M60.2 81.2l-.6 .5M60.3 81.2l-.5 .6M60.4 81.3a2.11 2.11 0 0 1 2.8 .2l.5 .3 .6 .1 .6-.2M60.4 85.5l-.8 .7M60.5 81.4l-.6 .5M60.6 81.5l-.5 .5M60.6 85.5l-.7 .7M60.7 81.6l-.5 .5"/>
<path d="M60.9 81.7a2.16 2.16 0 0 1-3.3 .3l-.5-.3-.7-.1-.5 .1M60.9 85.5l-.7 .7M61 81.8l-.5 .5M61.1 85.5l-.7 .7M61.2 81.9l-.5 .5M61.4 85.5l-.7 .7M61.4 81.9l-.6 .6M61.6 85.5l-.7 .7M61.7 81.9l-.7 .6M61.9 85.5l-.7 .7M62 81.9l-.7 .7M62.1 85.5l-.7 .7"/>
<path d="M62.3 81.8l-.8 .8M62.4 85.5l-.7 .7M62.5 81.9l-.8 .7M62.6 82l-.6 .6M62.7 85.5l-.8 .7M62.7 82.1l-.3 .4M62.9 81.3a2.11 2.11 0 0 1 2.8 .2l.5 .3 2 .1v.7a3.9 3.9 0 0 1-3.5-.9l-.6-.1-.6 .1M62.9 85.5l-.7 .7M63.2 85.5l-.8 .7M63.3 81.1l-.3 .3M63.4 85.5l-.7 .7M63.7 80.9l-.6 .6"/>
<path d="M63.7 85.5l-.8 .7M63.9 85.5l-.7 .7M64 80.9l-.8 .7M64.2 85.5l-.7 .7M64.3 80.9l-.9 .8M64.4 85.5l-.7 .7M64.5 80.9l-.8 .8M64.7 80.9l-.6 .7M64.7 85.5l-.7 .7M64.9 81l-.6 .6M64.9 85.5l-.7 .7M65.1 81.1l-.6 .5"/>
<path d="M65.2 85.5l-.7 .7M65.2 81.2l-.5 .5M65.4 81.2l-.5 .6M65.4 81.3l1.3-.4h1.5v.7h-1.5l-.7 .1M65.4 85.5l-.7 .7M65.5 81.4l-.5 .5M65.7 81.5l-.5 .5M65.7 85.5l-.7 .7M65.8 81.6l-.5 .5M66 81.7a2.16 2.16 0 0 1-3.3 .3l-1.1-.4-.6 .1M66 85.5l-.8 .7M66.1 81.8l-.5 .5"/>
<path d="M66.2 85.5l-.7 .7M66.3 81.9l-.6 .5M66.5 85.5l-.8 .7M66.5 81.9l-.6 .6M66.7 85.5l-.7 .7M66.8 81.9l-.7 .6M67 85.5l-.7 .7M67 81.9l-.7 .7M67.2 85.5l-.7 .7M67.3 81.9l-.8 .7M67.5 85.5l-.7 .7M67.5 81.9l-.7 .7"/>
<path d="M67.7 85.5l-.7 .7M67.8 81.9l-.7 .7M68 85.5l-.7 .7M68 81.9l-.7 .7M68.2 82l-.6 .6M68.2 82.3l-.4 .3M68.2 82.5l-.1 .1M68.2 85.6l-.7 .6M68.2 85.9l-.4 .3M68.2 86.1l-.2 .1M70.2 86.4l.4 .3-.4 .4h-.4l-.3-.4v-1.4l.3-.4h.8l.4 .4v1.1l-.4 .3 .4 .4M71.2 80.7v2.1l-1.5-2.1v2.1"/>
<path d="M71.7 85.3l.3-.4h.7l.4 .4v.3l-.4 .4h-.3M72.2 81.4h.7l.4 .4v.7l-.4 .3h-.7l-.3-.3v-.7zM72.7 86l.4 .4v.3l-.4 .4h-.7l-.3-.4M74 81.4h1.5M74.8 80.7v1.8l.3 .3 .4-.3M77.4 85.3l-.3-.4h-.7l-.4 .4v1.4l.4 .4h.7l.3-.4M78.1 86l.4-.4h.7l.4 .4v.7l-.4 .4h-.7l-.4-.4zM78.4 80.7v1.8l.3 .3h.7l.4-.3v-1.8M80.3 84.9v1.8l.4 .4M81.4 84.9v1.8l.3 .4M82 81.4h-1.1l-.4 .4 .4 .3h.7l.4 .4-.4 .3h-1.1M82.5 86.4h1.1l.3-.4-.3-.4h-.8l-.3 .4v.7l.3 .4h.8"/>
<path d="M82.7 82.1h1l.4-.3-.4-.4h-.7l-.3 .4v.7l.3 .3h.7M85.2 81.4h.4l.7 .7-.7 .7h-.4l-.4-.3v-.7zM86.1 85.6h-1.1l-.4 .4v.7l.4 .4h1.1M86.3 80.7v2.1M86.8 85.6h1.4M87.5 84.9v1.8l.4 .4 .3-.4M88.9 86l.4-.4h.7l.4 .4v.7l-.4 .4h-.7l-.4-.4zM91.1 85.6v1.5M92.5 86l-.3-.4h-.4l-.7 .8"/>
</g>
<g font-size="4.2">
<text x="125.2" y="82.5">Fig. 6 - Amplifier Protype</text>
<text x="107.3" y="95.2">ple bias tee, such as that described by Roelof</text>
<text x="23.5" y="101.2">for T1 (top), T2 (centre), and T3 (bottom)</text>
<text x="23.6" y="96.1">Fig. 5 - Transformer Construction Details</text>
<text x="107.3" y="100.3">Bakker (12), and a variable power supply. How-</text>
<text x="107.3" y="105.4">ever, the amplifier was designed to make use</text>
<text x="107.3" y="110.4">of the control unit that was described in my Sep-</text>
<text x="19" y="115.7">cies cores made with either Fair-Rite 61 mate-</text>
<text x="107.3" y="115.5">tember/October 2003 QEX article on active</text>
<text x="19" y="120.7">rial or a Micrometals powdered iron material</text>
<text x="19" y="125.8">such as Carbonyl E (mix 2) or Carbonyl GQ4</text>
<text x="107.3" y="120.6">loop antennas (13, 14) as a matter of conven-</text>
<text x="107.3" y="125.7">ience since this control unit has been serving</text>
<text x="19" y="130.9">(mix 8) should be considered. And for lower</text>
<text x="107.3" y="130.8">me well for various active antenna designs, and</text>
<text x="19" y="136">frequencies where more turns will be required,</text>
<text x="107.3" y="135.8">I have come to rely on it for trouble-free opera-</text>
<text x="19" y="141.1">a smaller size of wire will be required.</text>
<text x="107.3" y="140.9">tion.</text>
<text x="29" y="151.2">With the wires of the three transformers</text>
<text x="117.3" y="151.1">Referring to the schematic of Fig. 7, the</text>
<text x="19" y="156.3">being a trifilar twist, the free ends will all exit</text>
<text x="19" y="161.4">from one end of the core, and Fig. 5 illustrates</text>
<text x="107.3" y="156.2">unit begins with a DC power supply consisting</text>
<text x="107.3" y="161.2">of a 24V control transformer T1, a full-wave rec-</text>
<text x="19" y="166.5">how the various wires are arranged in this con-</text>
<text x="107.3" y="166.3">tifier consisting of diodes D1 through D4, and</text>
<text x="19" y="171.5">struction of the three transformers for the am-</text>
<text x="107.3" y="171.4">the electrolytic capacitor C1, which provides</text>
<text x="19" y="176.6">plifier, though other arrangements are possible.</text>
<text x="107.3" y="176.5">about 30VDC. The LM317 regulator U1 pro-</text>
<text x="107.3" y="181.6">vides a fixed 26V for the system, and LED D5</text>
<text x="37" y="186.8">Prototype Construction</text>
<text x="48.9" y="191.9">and Testing</text>
<text x="107.3" y="186.6">is simply a pilot light.</text>
<text x="117.3" y="196.8">Transistors Q1 and Q2 and their related</text>
<text x="29" y="202">A prototype amplifier was constructed on</text>
<text x="107.3" y="201.9">components form a current limiting circuit with</text>
<text x="19.1" y="207.1">a 1.7”x2.2” piece of Ivan board (0.80” squares,</text>
<text x="107.3" y="207">LED D6 providing an indicator that the unit is</text>
<text x="19.1" y="212.2">0.10” apart on 1/16” G-10 epoxy fiberglass,</text>
<text x="107.3" y="212">in current limiting. Resistor R7 determines the</text>
<text x="19.1" y="217.3">similar to FR-4), as shown in the photograph of</text>
<text x="107.3" y="217.1">maximum current that the unit will provide, with</text>
<text x="19.1" y="222.3">Fig. 6. Preliminary IMD measurements show</text>
<text x="19.1" y="227.4">the OIP3 and OIP2 to be &gt;+30dBm and &gt;+70</text>
<text x="107.3" y="222.2">the value shown (15 ohms) limiting the current</text>
<text x="107.3" y="227.3">to approximately 50mA.</text>
<text x="19.1" y="232.5">dBm, respectively.</text>
<text x="117.3" y="237.4">Potentiometer R10 is the antenna tuning</text>
<text x="48.5" y="242.7">Control Unit</text>
<text x="107.3" y="242.5">control, and given the tuning sensitivity of the</text>
<text x="107.3" y="247.6">antenna it should be of the 10-turn variety. Me-</text>
<text x="19" y="257.9">easily powered and controlled by way of a sim-</text>
<text x="29" y="252.8">The antenna amplifier and tuning can be</text>
<text x="107.3" y="252.7">ter M1 is the tuning indicator, and potentiometer</text>
<text x="107.3" y="257.8">R8 is a full-scale adjustment which is set by ad-</text>
<text x="19.3" y="266.8">Trask, “Active Ferrite Rod Antenna”</text>
<text x="100.8" y="266.8">6</text>
<text x="153.6" y="266.8">17 February 2008</text>
</g>
</svg>
